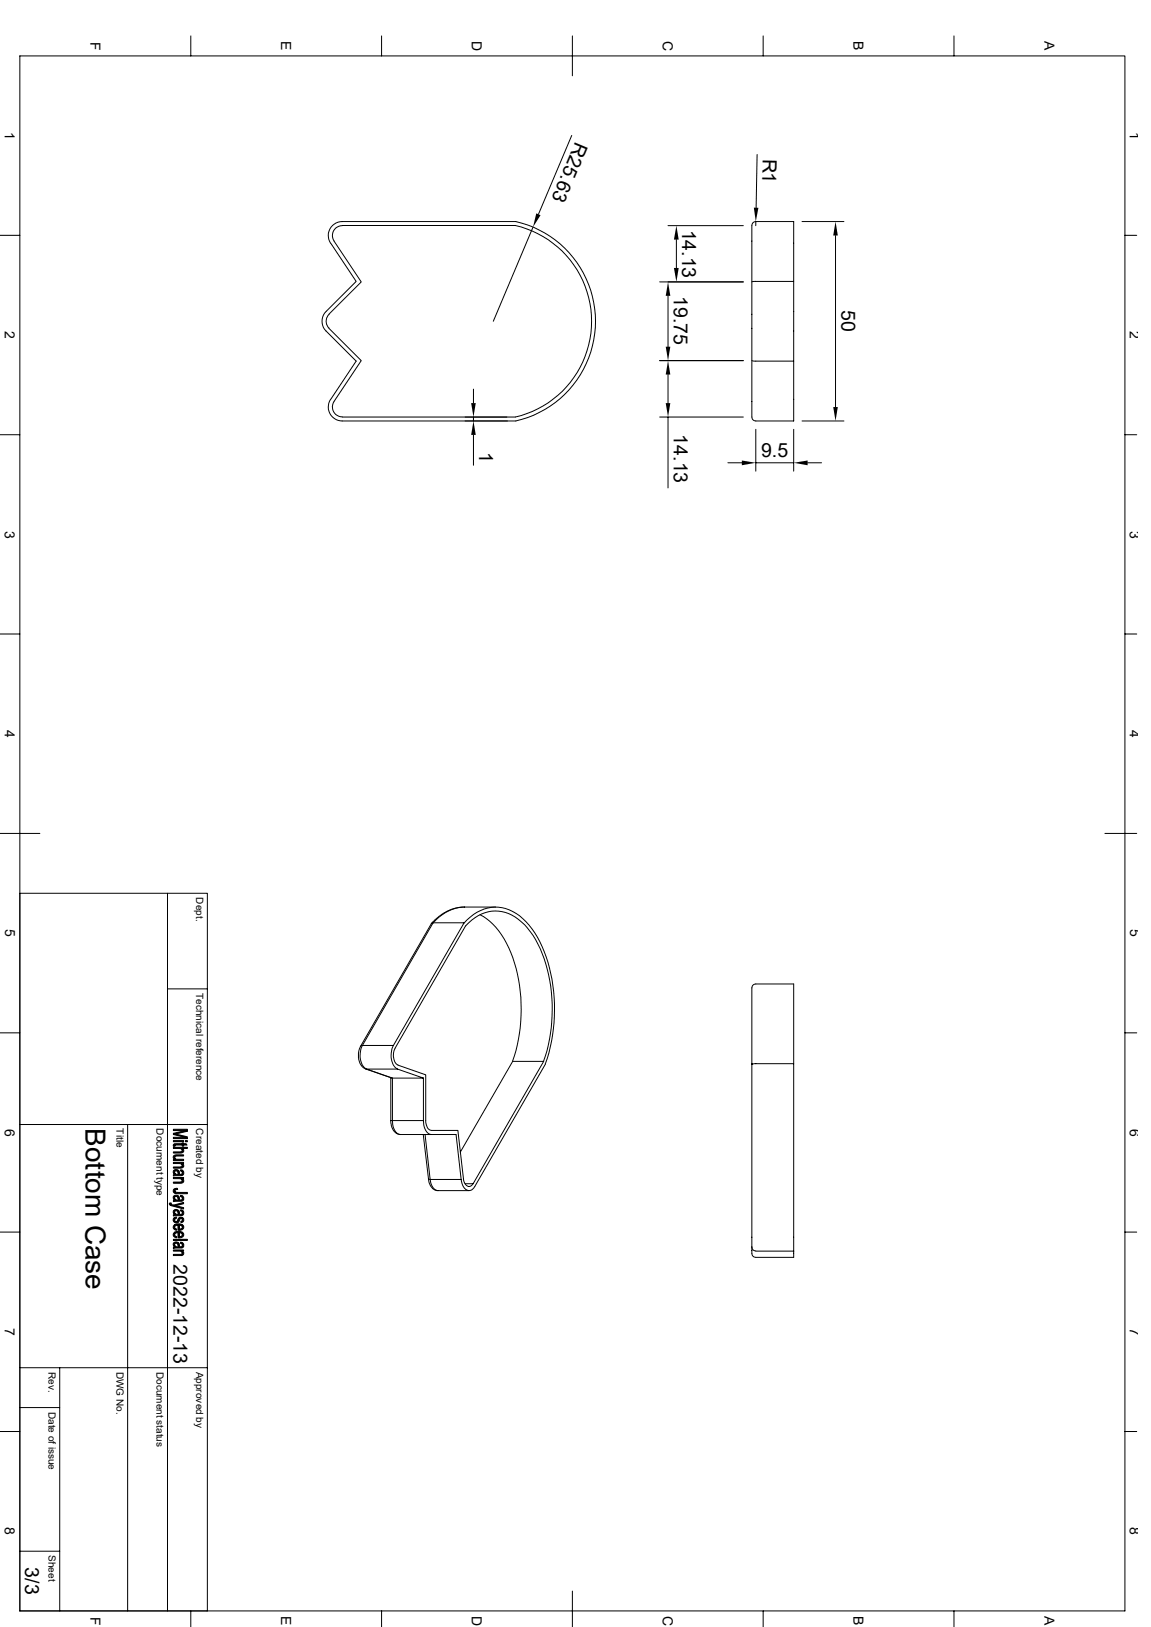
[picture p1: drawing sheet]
<svg xmlns="http://www.w3.org/2000/svg" width="297mm" height="420mm" viewBox="0 0 297 420" stroke-linecap="round" stroke-linejoin="round" font-family="sans-serif">
<g fill="none" stroke="#000" stroke-width=".26">
<path d="M5.1 14.4h285.2v401.4h-285.2zM49.2 9.3v5.1M98.5 9.3v5.1M147.7 9.3v10.3M196.9 9.3v5.1M246.2 9.3v5.1M147.5 35l-8.6 20.3M195.4 39.9l-.3 13.7M88.3 58.2h44.7a25.4 25.4 0 0 1 19.7 24.7 25.4 25.4 0 0 1-19.7 24.8h-44.7M88.3 58.3a2.54 2.54 0 0 0-2.1 3.9M137.5 58.6l-10.2 24.3M172.4 58.3h19.4"/>
<path d="M195 57.2a1.28 1.28 0 0 0-1 1.8v46.7a3.9 3.9 0 0 0 .3 2.7l.7 .3h9.8v-15.5l-10.8-.1M195 57.2v1.1M195 57.2h9.8v15.4l-10.8 .2M207 57.2h10.8M0 60.7h5.1M85.3 62.8a3.6 3.6 0 0 1 3-5.6h44.8a26.4 26.4 0 0 1 20.6 25.7 26.4 26.4 0 0 1-20.6 25.8h-44.8a3.6 3.6 0 0 1-3-5.6M85.3 62.8l6.6 9.8-7.7 7.8a3.6 3.6 0 0 0 0 5.1l7.7 7.7-6.6 9.9M86.2 62.2l7 10.6-8.3 8.3M170.2 72.8h21.6M172.4 76.4v13.1M174.5 61.8v7.4M204.8 72.6v20.6"/>
<path d="M215.6 60.8v44.3M290.3 60.7h3M84.9 84.8l8.3 8.3-7 10.5M84.9 81.2a2.46 2.46 0 0 0 0 3.5M170.2 93.1h21.6M172.4 96.7v7.4M0 112.2h5.1M86.2 103.7a2.54 2.54 0 0 0 2.1 3.9M122.2 100.5v3.6M122.2 107.7v1M122.2 112.3v7.8M170.2 107.7h21.6"/>
<path d="M172.4 107.7v18.2M187.8 119.5h3.6M195 110.8v10.8M195 119.5h9.8M204.8 110.8v10.8M207 108.7h10.8M208.4 119.5h3.6M290.3 112.2h3M0 163.7h5.1M290.3 163.7h3M0 215.1h10.3M285.1 215.1h8.2"/>
<path d="M5.1 230.6h48.4v185.2M43.2 230.6v185.2M111.8 238.2h8M111.8 238.2l-.5 .1-18.3 31.8M111.8 238.2l-18.3 31.7M119.8 238.2l-18.3 31.7M119.8 238.3a10.1 10.1 0 0 1 11.6-3.4 17.1 17.1 0 0 1 8.5 9.4 42.4 42.4 0 0 1 .8 30.3M119.9 234.1a11.2 11.2 0 0 0-8.1 4.2M119.9 234.1l-2.2 .3-2.2 .8-2.2 1.4-2 1.8M119.9 234.1h8M123.9 236.1a18.9 18.9 0 0 1 8.4 11.1 41.7 41.7 0 0 1-.1 26.8M43.2 255.3h10.3"/>
<path d="M0 266.6h5.1M93 270.1l-.5 1.8 .1 1.7 .7 1.6 1.1 .7M93.5 269.9h8M93.5 269.9l-.5 .2M93.5 269.9a5.1 5.1 0 0 0 .8 5.9l.3 .1M94.4 275.9l.2 .1M94.4 275.9l6.9 2.4M94.6 276l6.7 2.3M94.6 276h8l6.7 2.3h-8M100.8 278.2v11.1M101.3 278.3v11h-.5M101.5 269.9a5.1 5.1 0 0 0 .8 5.9l.3 .1"/>
<path d="M102.7 275l7.2 2.5v11.8a2.25 2.25 0 0 0 1.4 2.5h6.9l1.4 12.4a1.7 1.7 0 0 0 1.8 2l.7-.7M109.3 278.3v11M140.3 274a40.2 40.2 0 0 0-2.1-31.4 14.2 14.2 0 0 0-8.7-7.3 9.9 9.9 0 0 0-9.4 3.7l-18.2 31.6a3.5 3.5 0 0 0 .8 4.3M140.8 274.7l-18.3 31.6a1.62 1.62 0 0 1-1.7 1 1.62 1.62 0 0 1-1.4-1.4l-.4-1.4M194 274.7v47.2M194 274.7l10.8-.1v48.4M204.8 274.6v-20.6h-9.8a1.28 1.28 0 0 0-1 1.8v18.9M290.3 266.6h3M5.1 290.3h48.4M32.9 290.3v125.5M100.8 289.3l.2 1.2 .6 1.3 .8 .8 .9 .3M103.3 292.9h14.4l1.3 11.6"/>
<path d="M109.2 292.9l1.4 11.5M109.3 289.3h-8a3.1 3.1 0 0 0 2 3.6M109.3 289.3a3.1 3.1 0 0 0 2 3.6M109.7 292.9l1.3 11.6M118.8 297.4l13.5-23.4h8l-18.2 31.6h-2.1M0 318.1h5.1M110.6 304.4h.4M110.6 304.4l.2 1 .5 1.1 .8 .6 .9 .2M111 304.5a2.78 2.78 0 0 0 2 2.8M111 304.5h8M113 307.3h8M290.3 318.1h3"/>
<path d="M194 321.9l.3 .7 .7 .3 9.8 .1M194 321.9v.9a1.35 1.35 0 0 0 1 1.8h9.8v-1.6M5.1 353.1h48.4M15.4 353.1v62.7M0 369.5h5.1M5.1 363.3h10.3M290.3 369.5h3M5.1 400.4h10.3M49.2 415.8v4.1M98.5 415.8v4.1M147.7 410.7v9.2M196.9 415.8v4.1"/>
<path d="M246.2 415.8v4.1"/>
</g>
<g fill="#000" stroke="#000" stroke-width=".26">
<path d="M45.1 298.8v.5z" fill-rule="evenodd"/>
<path d="M44.7 295.4l.4-.1 .1 .6h-.5z" fill-rule="evenodd"/>
<path d="M44.7 294.4h2.7v.3h-2.7z" fill-rule="evenodd"/>
<path d="M44.9 298.3l.4-.2h2.1v.3l-2.1 .1-.2 .2-.1 .6a.61 .61 0 0 1-.1-1z" fill-rule="evenodd"/>
<path d="M44.7 299.3h.4l.1-.3 .4 .3h1.8v.3h-2.7z" fill-rule="evenodd"/>
<path d="M44.7 297.3h2.2l.2-.8a.68 .68 0 0 1 .2 .9 .68 .68 0 0 1-.9 .2h-1.7z" fill-rule="evenodd"/>
<path d="M45.1 295.3l1.9-.1v-.2h.4v.2h.6l.3 .4h-.9v.3h-.4v-.3h-1.7l-.2 .1z" fill-rule="evenodd"/>
<path d="M44.7 293.6h3.1l.5 .3h-3.6z" fill-rule="evenodd"/>
<path d="M44.7 291.5h3.6v.5l-.5-.2h-3.1z" fill-rule="evenodd"/>
<path d="M47.8 294.4h.5v.3h-.5z" fill-rule="evenodd"/>
<path d="M44.7 292.6l3.6 .9v.4l-.5-.3-3.1-.7z" fill-rule="evenodd"/>
<path d="M44.7 292.6l3.1-.8 .5 .2-3 .7z" fill-rule="evenodd"/>
<path d="M44.7 296.2h3.6v.3h-1.2l-.1 .5-.3-.5h-2z" fill-rule="evenodd"/>
<path d="M43.7 310.6l.5-.1-.1 .7-.4-.3z" fill-rule="evenodd"/>
<path d="M44.7 319.9h3.6v.3h-3.6z" fill-rule="evenodd"/>
<path d="M45 302.6l.1 .6z" fill-rule="evenodd"/>
<path d="M45 309.2l.1 .6z" fill-rule="evenodd"/>
<path d="M45 312.9l.1 .6z" fill-rule="evenodd"/>
<path d="M45 314.3l.6-.1v.3l-.4 .1-.2 .3z" fill-rule="evenodd"/>
<path d="M45 316.2l.1 .7 .5 .4v.3a.78 .78 0 0 1-.8-.5 .78 .78 0 0 1 .2-.9z" fill-rule="evenodd"/>
<path d="M45 318.2l.1 .7 .5 .3v.3a.78 .78 0 0 1-.8-.4 .78 .78 0 0 1 .2-.9z" fill-rule="evenodd"/>
<path d="M44.9 307l.9-.3v.3l-.6 .3-.1 .7a.64 .64 0 0 1-.2-1z" fill-rule="evenodd"/>
<path d="M44.8 302.1a.98 .98 0 0 1 1.3 .1v.9a.8 .8 0 0 0-.8-.8l-.3 .2v.6a.72 .72 0 0 1-.2-1z" fill-rule="evenodd"/>
<path d="M44.8 308.7a.9 .9 0 0 1 1.3 .1v1a.71 .71 0 0 0-.9-.9l-.2 .9-.3-.5z" fill-rule="evenodd"/>
<path d="M44.8 312.5a.86 .86 0 0 1 1.3 0v.9a.71 .71 0 0 0-.9-.8l-.2 .8a.68 .68 0 0 1-.2-.9z" fill-rule="evenodd"/>
<path d="M47 300.4v.5z" fill-rule="evenodd"/>
<path d="M47 304.2v.6z" fill-rule="evenodd"/>
<path d="M46.6 302l.5 .1v.6l-.2-.3-.3-.1z" fill-rule="evenodd"/>
<path d="M46.6 308.6l.5 .1v.6l-.2-.3-.3-.1z" fill-rule="evenodd"/>
<path d="M46.6 312.3l.5 .1v.7l-.2-.4-.3-.1z" fill-rule="evenodd"/>
<path d="M44.8 314.5l.2-.2v.6a.46 .46 0 0 0 .6 .4 .46 .46 0 0 0 .3-.6 .8 .8 0 0 1 1.2-.4v.6a.39 .39 0 0 0-.5-.4 .39 .39 0 0 0-.3 .5 .81 .81 0 0 1-1 .6 .81 .81 0 0 1-.5-1.1z" fill-rule="evenodd"/>
<path d="M45 316.1l.6-.2 1.1 .1 .4 .1v.7l-.2-.4-.6-.1v1.3h-.4v-1.4l-.7 .2-.2 .4z" fill-rule="evenodd"/>
<path d="M45 318.1l.6-.2h1.1l.4 .2v.6l-.2-.4-.6-.1v1.3h-.4v-1.3l-.7 .2-.2 .3z" fill-rule="evenodd"/>
<path d="M44.7 300.1h2.7v.3h-.4v.3l-.6-.3h-1.7z" fill-rule="evenodd"/>
<path d="M44.7 304h2.7v.2h-.4v.3l-.6-.3h-1.7z" fill-rule="evenodd"/>
<path d="M44.7 311.1l2.7-.7v.3l-2 .5z" fill-rule="evenodd"/>
<path d="M44.1 310.7l.3 .3 3 .7v.4l-3.2-.9z" fill-rule="evenodd"/>
<path d="M44.7 301.2h2l.3-.3 .1-.5a.64 .64 0 0 1 .2 .8 .64 .64 0 0 1-.8 .3h-1.8z" fill-rule="evenodd"/>
<path d="M45.1 302.8l.3 .3h.7v-.9l.1 .1a.59 .59 0 0 0 .7 .8l.2-1a.77 .77 0 0 1 .3 1 .77 .77 0 0 1-1 .4l-1.7 .1v-.4h.4z" fill-rule="evenodd"/>
<path d="M44.7 305.1h2l.3-.3 .1-.5a.66 .66 0 0 1 .2 .9 .66 .66 0 0 1-.9 .2h-1.7z" fill-rule="evenodd"/>
<path d="M45.1 309.4l.2 .3 .8 .1v-1l.1 .2a.5 .5 0 0 0 .1 .6 .5 .5 0 0 0 .6 .1l.2-1 .3 .4a.74 .74 0 0 1-.2 .8 .74 .74 0 0 1-.8 .2l-1.7 .1v-.3l.4-.1z" fill-rule="evenodd"/>
<path d="M45.1 313.1l.3 .3 .7 .1v-1l.1 .2a.53 .53 0 0 0 .1 .6 .53 .53 0 0 0 .7 0l.1-.9a.77 .77 0 0 1 .3 1 .77 .77 0 0 1-1 .4l-1.7 .1v-.3l.4-.1z" fill-rule="evenodd"/>
<path d="M47.1 314.3a.71 .71 0 0 1 .3 .8 .71 .71 0 0 1-.7 .5v-.3l.4-.4z" fill-rule="evenodd"/>
<path d="M46.3 316.3v1l.6-.2 .2-1a.82 .82 0 0 1 .2 1.1 .82 .82 0 0 1-1 .4z" fill-rule="evenodd"/>
<path d="M46.3 318.2v1l.6-.2 .2-.9a.82 .82 0 0 1 .2 1 .82 .82 0 0 1-1 .4z" fill-rule="evenodd"/>
<path d="M45.1 307.4l.1 .2 .5 .2h2.6v.3h-2.9l-.3-.1z" fill-rule="evenodd"/>
<path d="M45 321.3l.1 .6z" fill-rule="evenodd"/>
<path d="M44.8 320.8a.9 .9 0 0 1 1.3 .1v.9a.71 .71 0 0 0-.9-.8l-.2 .8a.72 .72 0 0 1-.2-1z" fill-rule="evenodd"/>
<path d="M47 322.9v.5z" fill-rule="evenodd"/>
<path d="M46.6 320.6l.5 .2v.6l-.1-.3-.4-.2z" fill-rule="evenodd"/>
<path d="M44.7 322.7h2.7v.2h-.4v.3l-.5-.2h-1.8z" fill-rule="evenodd"/>
<path d="M45.1 321.5l.3 .3 .7 .1v-1l.1 .2a.53 .53 0 0 0 .1 .6 .53 .53 0 0 0 .7 0l.1-.9a.75 .75 0 0 1 .3 1 .75 .75 0 0 1-1 .4l-1.7 .1v-.4h.4z" fill-rule="evenodd"/>
<path d="M44.7 323.8h2.1l.3-.8a.68 .68 0 0 1 .2 .9 .68 .68 0 0 1-.9 .2h-1.7z" fill-rule="evenodd"/>
</g>
<g fill="#000">
<path d="M138.4 55.1l1.1 .4-2 3.1zM194.5 53.6h1.2l-.7 3.6zM172.4 72.8l.6 3.6h-1.2zM174.5 58.3l.6 3.5h-1.2zM173.9 69.2h1.2l-.6 3.6zM215.6 57.2l.6 3.6h-1.2zM171.8 89.5h1.2l-.6 3.6zM172.4 93.1l.6 3.6h-1.2zM121.6 104.1h1.2l-.6 3.6zM122.2 108.7l.6 3.6h-1.2zM171.8 104.1h1.2l-.6 3.6zM191.4 118.9l3.6 .6-3.6 .6z"/>
<path d="M204.8 119.5l3.6-.6v1.2zM215 105.1h1.2l-.6 3.6z"/>
</g>
<text font-size="7.2" x="22.1" y="291.3" transform="rotate(90 22.1 291.3)">Bottom Case</text>
<g font-size="5">
<text x="148.5" y="36.5" transform="rotate(113 148.5 36.5)">R25.63</text>
<text x="196.8" y="40.9" transform="rotate(91 196.8 40.9)">R1</text>
<text x="176" y="59.3" transform="rotate(90 176 59.3)">14.13</text>
<text x="173.9" y="76.5" transform="rotate(90 173.9 76.5)">19.75</text>
<text x="217.1" y="80.1" transform="rotate(90 217.1 80.1)">50</text>
<text x="173.9" y="112.1" transform="rotate(90 173.9 112.1)">14.13</text>
<text x="123.6" y="116.8" transform="rotate(90 123.6 116.8)">1</text>
<text x="196.4" y="118">9.5</text>
<text x="44.7" y="326.3" transform="rotate(90 44.7 326.3)">2022-12-13</text>
<text x="6.5" y="404.6" transform="rotate(90 6.5 404.6)">3/3</text>
</g>
<g font-size="3.6">
<text x="23.3" y="10.8" transform="rotate(90 23.3 10.8)">F</text>
<text x="72.6" y="10.7" transform="rotate(90 72.6 10.7)">E</text>
<text x="121.8" y="10.5" transform="rotate(90 121.8 10.5)">D</text>
<text x="171" y="10.5" transform="rotate(90 171 10.5)">C</text>
<text x="220.3" y="10.7" transform="rotate(90 220.3 10.7)">B</text>
<text x="269.5" y="10.7" transform="rotate(90 269.5 10.7)">A</text>
<text x="1.3" y="34" transform="rotate(90 1.3 34)">1</text>
<text x="291.6" y="34" transform="rotate(90 291.6 34)">1</text>
<text x="1.3" y="85.5" transform="rotate(90 1.3 85.5)">2</text>
<text x="291.6" y="85.5" transform="rotate(90 291.6 85.5)">2</text>
<text x="1.3" y="136.9" transform="rotate(90 1.3 136.9)">3</text>
<text x="291.6" y="136.9" transform="rotate(90 291.6 136.9)">3</text>
<text x="1.3" y="188.4" transform="rotate(90 1.3 188.4)">4</text>
<text x="291.6" y="188.4" transform="rotate(90 291.6 188.4)">4</text>
<text x="1.3" y="239.9" transform="rotate(90 1.3 239.9)">5</text>
<text x="291.6" y="239.9" transform="rotate(90 291.6 239.9)">5</text>
<text x="1.3" y="291.3" transform="rotate(90 1.3 291.3)">6</text>
<text x="291.6" y="291.3" transform="rotate(90 291.6 291.3)">6</text>
<text x="1.3" y="342.8" transform="rotate(90 1.3 342.8)">7</text>
<text x="291.6" y="342.8" transform="rotate(90 291.6 342.8)">7</text>
<text x="1.3" y="394.3" transform="rotate(90 1.3 394.3)">8</text>
<text x="291.6" y="394.3" transform="rotate(90 291.6 394.3)">8</text>
<text x="23.3" y="417.3" transform="rotate(90 23.3 417.3)">F</text>
<text x="72.6" y="417.2" transform="rotate(90 72.6 417.2)">E</text>
<text x="121.8" y="417.1" transform="rotate(90 121.8 417.1)">D</text>
<text x="171" y="417.1" transform="rotate(90 171 417.1)">C</text>
<text x="220.3" y="417.2" transform="rotate(90 220.3 417.2)">B</text>
<text x="269.5" y="417.2" transform="rotate(90 269.5 417.2)">A</text>
</g>
<g font-size="2.6">
<text x="50.6" y="231.6" transform="rotate(90 50.6 231.6)">Dept.</text>
<text x="50.6" y="256.3" transform="rotate(90 50.6 256.3)">Technical reference</text>
<text x="30.1" y="291.3" transform="rotate(90 30.1 291.3)">Title</text>
<text x="40.3" y="291.3" transform="rotate(90 40.3 291.3)">Document type</text>
<text x="50.6" y="291.3" transform="rotate(90 50.6 291.3)">Created by</text>
<text x="12.5" y="354.1" transform="rotate(90 12.5 354.1)">Rev.</text>
<text x="30.1" y="354.1" transform="rotate(90 30.1 354.1)">DWG No.</text>
<text x="40.3" y="354.1" transform="rotate(90 40.3 354.1)">Document status</text>
<text x="50.6" y="354.1" transform="rotate(90 50.6 354.1)">Approved by</text>
<text x="12.5" y="364.4" transform="rotate(90 12.5 364.4)">Date of issue</text>
<text x="12.5" y="401.4" transform="rotate(90 12.5 401.4)">Sheet</text>
</g>
</svg>
